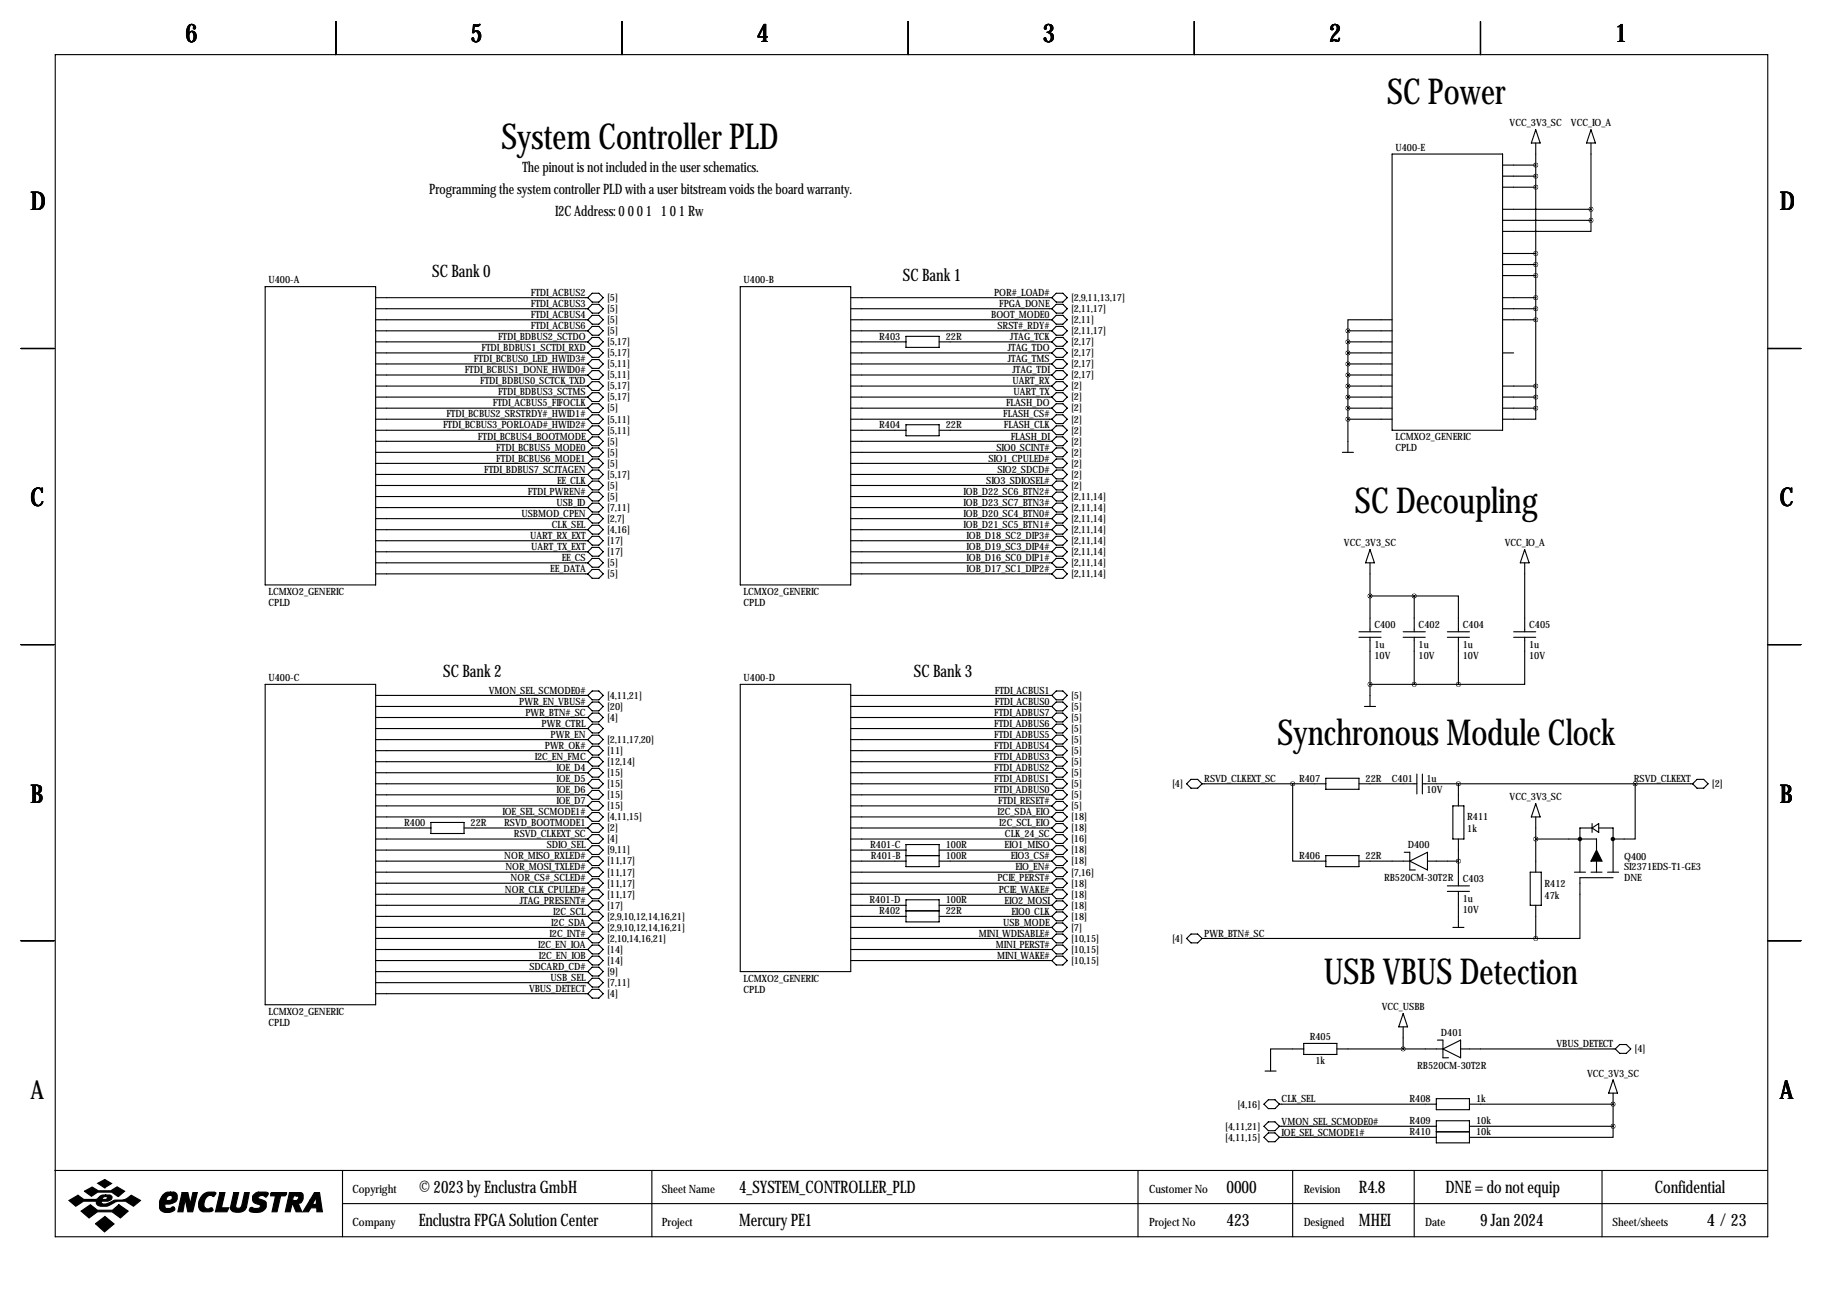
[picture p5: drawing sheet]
<svg xmlns="http://www.w3.org/2000/svg" width="419mm" height="297mm" viewBox="0 0 419 297" stroke-linecap="round" stroke-linejoin="round" font-family="sans-serif">
<g fill="none" stroke="#000" stroke-width=".25">
<path d="M12.7 12.6h393.7v271.7h-393.7zM77.2 4.9v7.7M143 4.9v7.7M208.8 4.9v7.7M274.6 4.9v7.7M340.4 4.9v7.7M320 35.4h25.4v63.5h-25.4zM345.4 38h7.7M353.1 32.9v60.9M353.1 29.8l1 3.1h-2.1zM365.8 29.8l1 3.1h-2.1zM365.8 32.9v17.8"/>
<path d="M345.4 40.5h7.7M345.4 43h7.7M345.4 48.1h20.4M345.4 50.7h20.4M345.4 58.3h7.7M365.8 50.7v2.5h-20.4M61 65.9h25.4v68.6h-25.4zM86.4 78.6h48.7M86.4 68.4h48.7M86.4 71h48.7M86.4 73.5h48.7M86.4 76.1h48.7"/>
<path d="M136.1 67.4h1.6l1 1-1 1.1h-1.6l-1-1.1zM136.1 70h1.6l1 1-1 1h-1.6l-1-1zM136.1 72.5h1.6l1 1-1 1h-1.6l-1-1zM136.1 75h1.6l1 1.1-1 1h-1.6l-1-1zM136.1 77.6h1.6l1 1-1 1h-1.6l-1-1zM170.2 65.9h25.4v68.6h-25.4zM195.6 78.6h12.7M195.6 68.4h46.2M195.6 71h46.2M195.6 73.5h46.2M195.6 76.1h46.2M208.3 77.3h7.6v2.6h-7.6z"/>
<path d="M215.9 78.6h25.9M241.8 68.4l1-1h1.5l1.1 1-1.1 1.1h-1.5zM241.8 71l1-1h1.5l1.1 1-1.1 1h-1.5zM241.8 73.5l1-1h1.5l1.1 1-1.1 1h-1.5zM241.8 76.1l1-1.1h1.5l1.1 1.1-1.1 1h-1.5zM241.8 78.6l1-1h1.5l1.1 1-1.1 1h-1.5zM309.9 78.6h10.1M309.9 76.1h10.1M309.9 76.1v27.9M320 73.5h-10.1v2.6M345.4 68.4h7.7M345.4 71h7.7"/>
<path d="M345.4 73.5h7.7M345.4 60.8h7.7M345.4 63.4h7.7M4.8 80.1h7.6M86.4 98.9h48.7M86.4 81.1h48.7M86.4 83.7h48.7M86.4 86.2h48.7M86.4 88.8h48.7M86.4 91.3h48.7M86.4 93.8h48.7M86.4 96.4h48.7"/>
<path d="M135.1 81.1l1-1h1.6l1 1-1 1.1h-1.6zM136.1 82.7h1.6l1 1-1 1h-1.6l-1-1zM136.1 85.2h1.6l1 1-1 1h-1.6l-1-1zM136.1 87.7h1.6l1 1.1-1 1h-1.6l-1-1zM136.1 90.3h1.6l1 1-1 1h-1.6l-1-1zM136.1 92.8h1.6l1 1-1 1.1h-1.6l-1-1.1zM136.1 95.4h1.6l1 1-1 1h-1.6l-1-1zM136.1 97.9h1.6l1 1-1 1h-1.6l-1-1zM195.6 98.9h12.7M195.6 81.1h46.2M195.6 83.7h46.2M195.6 86.2h46.2"/>
<path d="M195.6 88.8h46.2M195.6 91.3h46.2M195.6 93.8h46.2M195.6 96.4h46.2M208.3 97.6h7.6v2.6h-7.6zM215.9 98.9h25.9M241.8 81.1l1-1h1.5l1.1 1-1.1 1.1h-1.5zM241.8 83.7l1-1h1.5l1.1 1-1.1 1h-1.5zM241.8 86.2l1-1h1.5l1.1 1-1.1 1h-1.5zM241.8 88.8l1-1.1h1.5l1.1 1.1-1.1 1h-1.5zM241.8 91.3l1-1h1.5l1.1 1-1.1 1h-1.5zM241.8 93.8l1-1h1.5l1.1 1-1.1 1.1h-1.5z"/>
<path d="M241.8 96.4l1-1h1.5l1.1 1-1.1 1h-1.5zM241.8 98.9l1-1h1.5l1.1 1-1.1 1h-1.5zM309.9 81.1h10.1M309.9 83.7h10.1M309.9 86.2h10.1M309.9 88.8h10.1M309.9 91.3h10.1M309.9 93.8h10.1M309.9 96.4h10.1M345.4 81.1h2.6M345.4 88.8h7.7M345.4 91.3h7.7"/>
<path d="M345.4 93.8h7.7M353.1 93.8v2.6h-7.7M406.4 80.1h7.6M86.4 101.5h48.7M86.4 104h48.7M86.4 106.5h48.7M86.4 109.1h48.7M86.4 111.6h48.7M86.4 114.2h48.7M86.4 116.7h48.7M86.4 119.2h48.7M136.1 100.4h1.6l1 1.1-1 1h-1.6l-1-1z"/>
<path d="M136.1 103h1.6l1 1-1 1h-1.6l-1-1zM136.1 105.5h1.6l1 1-1 1.1h-1.6l-1-1.1zM136.1 108.1h1.6l1 1-1 1h-1.6l-1-1zM136.1 110.6h1.6l1 1-1 1h-1.6l-1-1zM136.1 113.1h1.6l1 1.1-1 1h-1.6l-1-1zM136.1 115.7h1.6l1 1-1 1h-1.6l-1-1zM136.1 118.2h1.6l1 1-1 1.1h-1.6l-1-1.1zM195.6 101.5h46.2M195.6 104h46.2M195.6 106.5h46.2M195.6 109.1h46.2M195.6 111.6h46.2"/>
<path d="M195.6 114.2h46.2M195.6 116.7h46.2M195.6 119.2h46.2M241.8 101.5l1-1.1h1.5l1.1 1.1-1.1 1h-1.5zM241.8 104l1-1h1.5l1.1 1-1.1 1h-1.5zM241.8 106.5l1-1h1.5l1.1 1-1.1 1.1h-1.5zM241.8 109.1l1-1h1.5l1.1 1-1.1 1h-1.5zM241.8 111.6l1-1h1.5l1.1 1-1.1 1h-1.5zM241.8 114.2l1-1.1h1.5l1.1 1.1-1.1 1h-1.5zM241.8 116.7l1-1h1.5l1.1 1-1.1 1h-1.5zM241.8 119.2l1-1h1.5l1.1 1-1.1 1.1h-1.5zM308.6 104h2.5"/>
<path d="M86.4 121.8h48.7M86.4 124.3h48.7M86.4 126.9h48.7M86.4 129.4h48.7M86.4 131.9h48.7M135.1 129.4l1-1h1.6l1 1-1 1h-1.6zM136.1 120.8h1.6l1 1-1 1h-1.6l-1-1zM136.1 123.3h1.6l1 1-1 1h-1.6l-1-1zM136.1 125.8h1.6l1 1.1-1 1h-1.6l-1-1zM136.1 130.9h1.6l1 1-1 1.1h-1.6l-1-1.1zM195.6 121.8h46.2M195.6 124.3h46.2"/>
<path d="M195.6 126.9h46.2M195.6 129.4h46.2M195.6 131.9h46.2M241.8 121.8l1-1h1.5l1.1 1-1.1 1h-1.5zM241.8 124.3l1-1h1.5l1.1 1-1.1 1h-1.5zM241.8 126.9l1-1.1h1.5l1.1 1.1-1.1 1h-1.5zM241.8 129.4l1-1h1.5l1.1 1-1.1 1h-1.5zM241.8 131.9l1-1h1.5l1.1 1-1.1 1.1h-1.5zM315 129.4v15.8M315 126.4l1 3h-2.1zM315 137h10.1M325.1 137h10.2v8.2"/>
<path d="M325.1 137v8.2M350.5 129.4v15.8M350.5 126.4l1 3h-2zM4.8 148.2h7.6M61 157.3h25.4v73.7h-25.4zM86.4 159.9h48.7M135.1 159.9l1-1h1.6l1 1-1 1h-1.6zM170.2 157.3h25.4v66.1h-25.4zM195.6 159.9h46.2M242.8 158.9h1.5l1.1 1-1.1 1h-1.5l-1-1zM312.4 145.2h5.1M312.4 146.5h5.1"/>
<path d="M315 146.5v15.9M315 157.3h20.3M322.6 145.2h5.1M322.6 146.5h5.1M325.1 146.5v10.8M332.7 145.2h5.1M332.7 146.5h5.1M335.3 146.5v10.8M348 145.2h5.1M348 146.5h5.1M350.5 146.5v10.8h-15.2M406.4 148.2h7.6"/>
<path d="M86.4 162.4h48.7M86.4 165h48.7M86.4 167.5h48.7M86.4 170h48.7M86.4 172.6h48.7M86.4 175.1h48.7M86.4 177.7h48.7M135.1 177.7l1-1.1h1.6l1 1.1-1 1h-1.6zM135.1 162.4l1-1h1.6l1 1-1 1h-1.6zM135.1 165l1-1.1h1.6l1 1.1-1 1h-1.6zM135.1 167.5l1-1h1.6l1 1-1 1h-1.6zM135.1 170l1-1h1.6l1 1-1 1.1h-1.6z"/>
<path d="M135.1 172.6l1-1h1.6l1 1-1 1h-1.6zM136.1 174.1h1.6l1 1-1 1h-1.6l-1-1zM195.6 162.4h46.2M195.6 165h46.2M195.6 167.5h46.2M195.6 170h46.2M195.6 172.6h46.2M195.6 175.1h46.2M195.6 177.7h46.2M241.8 167.5l1-1h1.5l1.1 1-1.1 1h-1.5zM242.8 161.4h1.5l1.1 1-1.1 1h-1.5l-1-1zM242.8 163.9h1.5l1.1 1.1-1.1 1h-1.5l-1-1z"/>
<path d="M242.8 169h1.5l1.1 1-1.1 1.1h-1.5l-1-1.1zM242.8 171.6h1.5l1.1 1-1.1 1h-1.5l-1-1zM242.8 174.1h1.5l1.1 1-1.1 1h-1.5l-1-1zM242.8 176.6h1.5l1.1 1.1-1.1 1h-1.5l-1-1zM273.8 179.2h1.5l1.1 1-1.1 1h-1.5l-1-1zM304.8 178.9h7.6v2.6h-7.6zM313.7 162.4h2.5M325.7 178v4.5M327 178v4.5M86.4 190.4h12.7M86.4 180.2h48.7M86.4 198h48.7"/>
<path d="M86.4 192.9h48.7M86.4 185.3h48.7M86.4 195.4h48.7M86.4 182.7h48.7M86.4 187.8h48.7M99.1 189.1h7.6v2.5h-7.6zM106.7 190.4h28.4M135.1 187.8l1-1h1.6l1 1-1 1h-1.6zM135.1 192.9l1-1h1.6l1 1-1 1h-1.6zM135.1 198l1-1h1.6l1 1-1 1h-1.6zM135.1 180.2l1-1h1.6l1 1-1 1h-1.6zM136.1 181.7h1.6l1 1-1 1.1h-1.6l-1-1.1z"/>
<path d="M136.1 184.3h1.6l1 1-1 1h-1.6l-1-1zM136.1 194.4h1.6l1 1-1 1.1h-1.6l-1-1.1zM136.1 189.3h1.6l1 1.1-1 1h-1.6l-1-1zM195.6 190.4h46.2M195.6 180.2h46.2M195.6 198h12.7M195.6 192.9h46.2M195.6 185.3h46.2M195.6 195.4h12.7M195.6 182.7h46.2M195.6 187.8h46.2M208.3 194.2h7.6v5h-7.6z"/>
<path d="M208.3 196.7h7.6M215.9 198h25.9M215.9 195.4h25.9M241.8 190.4l1-1.1h1.5l1.1 1.1-1.1 1h-1.5zM241.8 180.2l1-1h1.5l1.1 1-1.1 1h-1.5zM241.8 187.8l1-1h1.5l1.1 1-1.1 1h-1.5zM241.8 192.9l1-1h1.5l1.1 1-1.1 1h-1.5zM242.8 181.7h1.5l1.1 1-1.1 1.1h-1.5l-1-1.1zM242.8 184.3h1.5l1.1 1-1.1 1h-1.5l-1-1zM242.8 194.4h1.5l1.1 1-1.1 1.1h-1.5l-1-1.1zM242.8 197h1.5l1.1 1-1.1 1h-1.5l-1-1zM242.8 199.5h1.5l1.1 1-1.1 1h-1.5l-1-1z"/>
<path d="M276.4 180.2h28.4M297.2 180.2v17.8h7.6M304.8 196.7h7.6v2.5h-7.6zM312.4 180.2h13.3M312.4 198h11.7M322.8 195.9h1.3v4.1h1.3M324.1 198l4.1-2.1v4.1zM327 180.2h62.1M328.2 198h7.1M334 185.3h2.5v7.6h-2.5zM335.3 180.2v5.1M335.3 192.9v10.8"/>
<path d="M353.1 192.9h13.9v2.5M353.1 187.8v12.7M353.1 184.8l1 3h-2.1zM366 190.4h-2.8v10.1M366 190.4l1.5-1.1v2.1zM366 189.3v2.1M367 198v2.5M367.5 190.4h3.3v10.1M375.9 180.2v12.7h-5.1M389.1 180.2l1-1h1.6l1 1-1 1h-1.6zM4.8 216.3h7.6M86.4 208.1h48.7"/>
<path d="M86.4 210.7h48.7M86.4 200.5h48.7M86.4 203.1h48.7M86.4 205.6h48.7M86.4 213.2h48.7M86.4 215.8h48.7M86.4 218.3h48.7M135.1 205.6l1-1h1.6l1 1-1 1h-1.6zM135.1 208.1l1-1h1.6l1 1-1 1.1h-1.6zM135.1 213.2l1-1h1.6l1 1-1 1h-1.6zM135.1 218.3l1-1h1.6l1 1-1 1h-1.6zM135.1 200.5l1-1h1.6l1 1-1 1h-1.6z"/>
<path d="M135.1 210.7l1-1h1.6l1 1-1 1h-1.6zM136.1 202h1.6l1 1.1-1 1h-1.6l-1-1zM136.1 214.7h1.6l1 1.1-1 1h-1.6l-1-1zM195.6 208.1h12.7M195.6 210.7h12.7M195.6 200.5h46.2M195.6 203.1h46.2M195.6 205.6h46.2M195.6 213.2h46.2M195.6 215.8h46.2M195.6 218.3h46.2M208.3 206.9h7.6v5h-7.6z"/>
<path d="M208.3 209.4h7.6M215.9 208.1h25.9M215.9 210.7h25.9M241.8 213.2l1-1h1.5l1.1 1-1.1 1h-1.5zM241.8 205.6l1-1h1.5l1.1 1-1.1 1h-1.5zM241.8 210.7l1-1h1.5l1.1 1-1.1 1h-1.5zM242.8 214.7h1.5l1.1 1.1-1.1 1h-1.5l-1-1zM242.8 217.3h1.5l1.1 1-1.1 1h-1.5l-1-1zM242.8 219.8h1.5l1.1 1-1.1 1.1h-1.5l-1-1.1zM242.8 202h1.5l1.1 1.1-1.1 1h-1.5l-1-1zM242.8 207.1h1.5l1.1 1-1.1 1.1h-1.5l-1-1.1zM273.8 214.7h1.5l1.1 1.1-1.1 1h-1.5l-1-1z"/>
<path d="M276.4 215.8h76.7M332.7 203.7h5.1M332.7 204.9h5.1M334 213.2h2.5M335.3 204.9v8.3M351.8 200.5h2.5v7.6h-2.5zM353.1 208.1v7.7M361.9 200.5h2.6M365.8 200.5h2.5M369.6 200.5h2.5M370.8 201.8h-7.6v14h-10.1M406.4 216.3h7.6"/>
<path d="M86.4 220.8h48.7M86.4 223.4h48.7M86.4 225.9h48.7M86.4 228.5h48.7M135.1 223.4l1-1h1.6l1 1-1 1h-1.6zM135.1 225.9l1-1h1.6l1 1-1 1h-1.6zM135.1 228.5l1-1.1h1.6l1 1.1-1 1h-1.6zM135.1 220.8l1-1h1.6l1 1-1 1.1h-1.6zM195.6 220.8h46.2M299.7 239.9h7.6v2.5h-7.6zM322.6 233l1 3.1h-2zM322.6 236.1v5.1"/>
<path d="M330.5 239.1h1.2v4.1h1.3M290.6 258.9l1-1h1.5l1 1-1 1.1h-1.5zM290.6 253.9l1-1.1h1.5l1 1.1-1 1h-1.5zM290.8 246.2h2.6M294.1 253.9h36.1M294.1 258.9h36.1M299.7 241.2h-7.6v5M307.3 241.2h24.4M330.2 252.6h7.6v2.5h-7.6zM330.2 257.7h7.6v5h-7.6zM331.7 241.2l4.1-2.1v4.1zM335.8 241.2h35.5"/>
<path d="M337.8 253.9h33M337.8 258.9h33M370.8 253.9h.1M370.8 258.9v2.6h-33M370.8 251.3v7.6M370.8 248.3l1.1 3h-2.1zM372.4 240.1h1.5l1 1.1-1 1h-1.5l-1.1-1zM12.6 269.1h393.7M78.7 269.1v15.2M78.7 276.7h327.6M149.9 269.1v15.2M261.6 269.1v15.2"/>
<path d="M290.6 261.5l1-1h1.5l1 1-1 1h-1.5zM294.1 261.5h36.1M297.2 269.1v15.2M325.1 269.1v15.2M330.2 260.2h7.6M368.3 269.1v15.2"/>
</g>
<g fill="#000" stroke="#000" stroke-width=".25">
<path d="M367 195.4l1.3 2.6h-2.5zM15.8 276l2.1-1.2 1.4 1h2.8l.3-.2a1.77 1.77 0 0 1 1.9-.9v.4l-.6 .2-.2 .5h.9l.3-.6-.4-.1v-.4h.9a.59 .59 0 0 1 .6 .7l-.2 .4-.8 .4h-1.4l-.1 .1 .1 .4a3.2 3.2 0 0 0 2.7-.7l.3-.1a4 4 0 0 0 3.8-1.1l2.1 1.2-1.6 1.3a4 4 0 0 0-5.5-.2 2.66 2.66 0 0 1-2.9-.2l-.1-.7h-3l-1.8 1.1zM19.4 273.9l1.8-1 1.4 .9h2.9l1.4-.9 1.8 1-1.5 1.2-1.5-1h-3.2l-1.5 .9zM22.5 272l1.6-.8 1.6 .9-1.6 1zM18.6 278.4l2.2-1.4 1.6 1.2h3.5l1.4-1.2 2.2 1.4-1.8 1.6-1.9-1.4h-3.4l-1.9 1.4zM37.4 274.7a1.75 1.75 0 0 1 1.8-.6v.7a.82 .82 0 0 0-.8 1.2h.6a.6 .6 0 0 0 .6-.5 .6 .6 0 0 0-.4-.7v-.7h.8l.5 .3a1.61 1.61 0 0 1 0 1.7 1.61 1.61 0 0 1-1.5 .7h-1v.9l.2 .1h.9l.7-.4 .4 .4a1.06 1.06 0 0 1-1.3 1 1.82 1.82 0 0 1-2.2-1.1 3.5 3.5 0 0 1 .7-3zM41.9 274.2h1.3l.5 2.6 .6-2.6h1.1l-1.1 4.4h-1.1l-.6-2.9-.5 2.9h-1.2zM46.7 274.6a2.78 2.78 0 0 1 2.9-.4l-.4 .9a1.32 1.32 0 0 0-2.1 .8l-.2 .8a.98 .98 0 0 0 1.1 1.2 .55 .55 0 0 1 .6-.2 .55 .55 0 0 1 .4 .6l-.7 .3-1.8-.1a1.79 1.79 0 0 1-.8-2.3zM50.5 274.2h1.2l-.8 3.5h1.7l-.4 .9h-2.7zM53.7 274.2h1.2l-.7 3.1a.73 .73 0 0 0 .7 .5 .73 .73 0 0 0 .7-.6l.6-3h1.1l-.7 3.4a2.28 2.28 0 0 1-3.6 .4v-.4zM58.3 274.7l.8-.6h2.1l.5 .2v.2l-.6 .7a.96 .96 0 0 0-1-.4 .96 .96 0 0 0-.8 .6l1.7 .8a1.71 1.71 0 0 1-.1 1.8 1.71 1.71 0 0 1-1.7 .8l-1.4-.2a.51 .51 0 0 1-.4-.7 .51 .51 0 0 1 .8-.2l1 .1a.52 .52 0 0 0 .6-.2 .52 .52 0 0 0-.2-.7 1.39 1.39 0 0 1-1.4-.6 1.39 1.39 0 0 1 .1-1.6zM62.2 274.4l.2-.2h3.5l-.1 .4-.3 .3h-1l-.8 3.7h-1.2l.8-3.7h-1.1z"/>
<path d="M66.5 274.2h1.7v.7h-.7l-.2 1.1h.9l.3-.3a.44 .44 0 0 0 .1-.5 .44 .44 0 0 0-.4-.3v-.7h1l.3 .2 .2 .3v.9a1.03 1.03 0 0 1-1.2 1l.9 2h-1.3l-.8-1.8h-.1l-.5 1.8h-1.1zM72.3 274.2h1.2l.6 4.4h-1.3v-.9h-1.3l-.6 .9h-1.3l1.7-2.7h1l-.4 .8 .2 .2h.4l.2-.2v-1.5l-.4 .7h-1zM21.9 281.3l2.2-1.6 2.1 1.7-2.2 1.8z"/>
</g>
<g fill="none" stroke="#000" stroke-width=".51">
<circle cx="363.2" cy="192.9" r=".25"/>
<circle cx="370.8" cy="192.9" r=".25"/>
</g>
<path d="M309.8 86.2a.05 .05 0 0 0 .1 0 .05 .05 0 0 0-.1 0zM309.8 83.7a.05 .05 0 0 0 .1 0 .05 .05 0 0 0-.1 0zM309.8 81.1a.05 .05 0 0 0 .1 0 .05 .05 0 0 0-.1 0zM309.8 78.6a.05 .05 0 0 0 .1 0 .05 .05 0 0 0-.1 0zM309.8 76.1a.05 .05 0 0 0 .1 0 .05 .05 0 0 0-.1 0zM353 43a.05 .05 0 0 0 .1 0 .05 .05 0 0 0-.1 0zM353 40.5a.05 .05 0 0 0 .1 0 .05 .05 0 0 0-.1 0zM353 38a.05 .05 0 0 0 .1 0 .05 .05 0 0 0-.1 0zM325.1 157.3a.05 .05 0 0 0 .1 0 .05 .05 0 0 0-.1 0zM325.1 137a.05 .05 0 0 0 .1 0 .05 .05 0 0 0-.1 0zM314.9 157.3a.05 .05 0 0 0 .1 0 .05 .05 0 0 0-.1 0zM314.9 137a.05 .05 0 0 0 .1 0 .05 .05 0 0 0-.1 0zM322.5 241.2a.05 .05 0 0 0 .1 0 .05 .05 0 0 0-.1 0zM309.8 88.8a.05 .05 0 0 0 .1 0 .05 .05 0 0 0-.1 0zM309.8 91.3a.05 .05 0 0 0 .1 0 .05 .05 0 0 0-.1 0zM309.8 93.8a.05 .05 0 0 0 .1 0 .05 .05 0 0 0-.1 0zM309.8 96.4a.05 .05 0 0 0 .1 0 .05 .05 0 0 0-.1 0zM353 93.8a.05 .05 0 0 0 .1 0 .05 .05 0 0 0-.1 0zM353 91.3a.05 .05 0 0 0 .1 0 .05 .05 0 0 0-.1 0zM353 88.8a.05 .05 0 0 0 .1 0 .05 .05 0 0 0-.1 0zM365.7 48.1a.05 .05 0 0 0 .1 0 .05 .05 0 0 0-.1 0zM365.7 50.7a.05 .05 0 0 0 .1 0 .05 .05 0 0 0-.1 0zM353 58.3a.05 .05 0 0 0 .1 0 .05 .05 0 0 0-.1 0zM353 60.8a.05 .05 0 0 0 .1 0 .05 .05 0 0 0-.1 0zM353 63.4a.05 .05 0 0 0 .1 0 .05 .05 0 0 0-.1 0zM353 68.4a.05 .05 0 0 0 .1 0 .05 .05 0 0 0-.1 0zM353 71a.05 .05 0 0 0 .1 0 .05 .05 0 0 0-.1 0zM353 73.5a.05 .05 0 0 0 .1 0 .05 .05 0 0 0-.1 0zM297.1 180.2a.05 .05 0 0 0 .1 0 .05 .05 0 0 0-.1 0zM335.2 198a.05 .05 0 0 0 .1 0 .05 .05 0 0 0-.1 0zM335.2 180.2a.05 .05 0 0 0 .1 0 .05 .05 0 0 0-.1 0zM335.2 157.3a.05 .05 0 0 0 .1 0 .05 .05 0 0 0-.1 0zM370.8 253.9a.05 .05 0 0 0 .1 0 .05 .05 0 0 0-.1 0zM370.8 258.9a.05 .05 0 0 0 .1 0 .05 .05 0 0 0-.1 0zM375.9 180.2a.05 .05 0 0 0 .1 0 .05 .05 0 0 0-.1 0zM353 192.9a.05 .05 0 0 0 .1 0 .05 .05 0 0 0-.1 0zM353 215.8a.05 .05 0 0 0 .1 0 .05 .05 0 0 0-.1 0z" fill="#000" stroke="#000" stroke-width="1"/>
<g font-size="8.2">
<text x="318.9" y="24">SC Power</text>
<text x="115.3" y="34.1">System Controller PLD</text>
<text x="311.5" y="118">SC Decoupling</text>
<text x="293.7" y="171.3">Synchronous Module Clock</text>
<text x="304.3" y="226.2">USB VBUS Detection</text>
</g>
<g font-size="5.9">
<text x="42.7" y="9.8">6</text>
<text x="108.2" y="9.8">5</text>
<text x="174" y="9.8">4</text>
<text x="239.8" y="9.8">3</text>
<text x="305.6" y="9.8">2</text>
<text x="371.3" y="9.8">1</text>
<text x="7" y="48.4">D</text>
<text x="409.2" y="48.4">D</text>
<text x="7" y="116.4">C</text>
<text x="409.2" y="116.4">C</text>
<text x="7" y="184.5">B</text>
<text x="409.2" y="184.5">B</text>
<text x="7" y="252.6">A</text>
<text x="409.2" y="252.6">A</text>
</g>
<g font-size="4">
<text x="99.4" y="63.7">SC Bank 0</text>
<text x="207.6" y="64.7">SC Bank 1</text>
<text x="101.9" y="155.6">SC Bank 2</text>
<text x="210.1" y="155.6">SC Bank 3</text>
<text x="96.3" y="274.2">© 2023 by Enclustra GmbH</text>
<text x="169.9" y="274.2">4_SYSTEM_CONTROLLER_PLD</text>
<text x="281.9" y="274.2">0000</text>
<text x="312.4" y="274.2">R4.8</text>
<text x="332.3" y="274.2">DNE = do not equip</text>
<text x="380.4" y="274.2">Confidential</text>
<text x="96.3" y="281.8">Enclustra FPGA Solution Center</text>
<text x="169.9" y="281.8">Mercury PE1</text>
<text x="281.9" y="281.8">423</text>
<text x="312.4" y="281.8">MHEI</text>
<text x="340.3" y="281.8">9 Jan 2024</text>
<text x="392.4" y="281.8">4 /23</text>
</g>
<g font-size="3.3">
<text x="120.1" y="39.5">The pinout is not included in the user schematics.</text>
<text x="98.7" y="44.6">Programming the system controller PLD with a user bitstream voids the board warranty.</text>
<text x="127.7" y="49.6">I2C Address: 0 0 0 1 1 0 1 Rw</text>
</g>
<g font-size="2.6">
<text x="81" y="274.2">Copyright</text>
<text x="152.1" y="274.2">Sheet Name</text>
<text x="264.2" y="274.2">Customer No</text>
<text x="299.7" y="274.2">Revision</text>
<text x="81" y="281.8">Company</text>
<text x="152.1" y="281.8">Project</text>
<text x="264.2" y="281.8">Project No</text>
<text x="299.7" y="281.8">Designed</text>
<text x="327.7" y="281.8">Date</text>
<text x="370.7" y="281.8">Sheet/sheets</text>
</g>
<g font-size="2.3">
<text x="347.1" y="29.1">VCC_3V3_SC</text>
<text x="361.2" y="29.1">VCC_IO_A</text>
<text x="320.8" y="34.7">U400-E</text>
<text x="61.7" y="65.1">U400-A</text>
<text x="170.9" y="65.1">U400-B</text>
<text x="122" y="68">FTDI_ACBUS2</text>
<text x="122" y="70.6">FTDI_ACBUS3</text>
<text x="139.5" y="69.2">[5]</text>
<text x="139.5" y="71.7">[5]</text>
<text x="228.5" y="68">POR#_LOAD#</text>
<text x="229.7" y="70.6">FPGA_DONE</text>
<text x="246.2" y="69.2">[2,9,11,13,17]</text>
<text x="246.2" y="71.7">[2,11,17]</text>
<text x="122" y="73.1">FTDI_ACBUS4</text>
<text x="122" y="75.7">FTDI_ACBUS6</text>
<text x="139.5" y="74.3">[5]</text>
<text x="139.5" y="76.8">[5]</text>
<text x="227.9" y="73.1">BOOT_MODE0</text>
<text x="229.3" y="75.7">SRST#_RDY#</text>
<text x="246.2" y="74.3">[2,11]</text>
<text x="246.2" y="76.8">[2,11,17]</text>
<text x="109" y="83.3">FTDI_BCBUS0_LED_HWID3#</text>
<text x="110.7" y="80.7">FTDI_BDBUS1_SCTDI_RXD</text>
<text x="114.5" y="78.2">FTDI_BDBUS2_SCTDO</text>
<text x="139.5" y="79.4">[5,17]</text>
<text x="139.5" y="81.9">[5,17]</text>
<text x="202.1" y="78.1">R403</text>
<text x="217.4" y="78.1">22R</text>
<text x="231.7" y="80.7">JTAG_TDO</text>
<text x="231.7" y="83.3">JTAG_TMS</text>
<text x="232.3" y="78.2">JTAG_TCK</text>
<text x="246.2" y="79.4">[2,17]</text>
<text x="246.2" y="81.9">[2,17]</text>
<text x="106.8" y="85.8">FTDI_BCBUS1_DONE_HWID0#</text>
<text x="110.4" y="88.4">FTDI_BDBUS0_SCTCK_TXD</text>
<text x="139.5" y="84.4">[5,11]</text>
<text x="139.5" y="87">[5,11]</text>
<text x="139.5" y="89.5">[5,17]</text>
<text x="232.8" y="85.8">JTAG_TDI</text>
<text x="232.8" y="88.4">UART_RX</text>
<text x="246.2" y="84.4">[2,17]</text>
<text x="246.2" y="87">[2,17]</text>
<text x="246.2" y="89.5">[2]</text>
<text x="102.6" y="96">FTDI_BCBUS2_SRSTRDY#_HWID1#</text>
<text x="113.3" y="93.4">FTDI_ACBUS5_FIFOCLK</text>
<text x="114.5" y="90.9">FTDI_BDBUS3_SCTMS</text>
<text x="139.5" y="92.1">[5,17]</text>
<text x="139.5" y="94.6">[5]</text>
<text x="230.6" y="96">FLASH_CS#</text>
<text x="231.3" y="93.4">FLASH_DO</text>
<text x="233" y="90.9">UART_TX</text>
<text x="246.2" y="92.1">[2]</text>
<text x="246.2" y="94.6">[2]</text>
<text x="101.9" y="98.5">FTDI_BCBUS3_PORLOAD#_HWID2#</text>
<text x="109.9" y="101.1">FTDI_BCBUS4_BOOTMODE</text>
<text x="139.5" y="97.1">[5,11]</text>
<text x="139.5" y="99.7">[5,11]</text>
<text x="202.1" y="98.4">R404</text>
<text x="217.4" y="98.4">22R</text>
<text x="230.8" y="98.5">FLASH_CLK</text>
<text x="232.4" y="101.1">FLASH_DI</text>
<text x="246.2" y="97.1">[2]</text>
<text x="246.2" y="99.7">[2]</text>
<text x="320.8" y="101.2">LCMXO2_GENERIC</text>
<text x="114.1" y="103.6">FTDI_BCBUS5_MODE0</text>
<text x="114.1" y="106.1">FTDI_BCBUS6_MODE1</text>
<text x="139.5" y="102.2">[5]</text>
<text x="139.5" y="104.8">[5]</text>
<text x="139.5" y="107.3">[5]</text>
<text x="227.2" y="106.1">SIO1_CPULED#</text>
<text x="229.1" y="103.6">SIO0_SCINT#</text>
<text x="246.2" y="102.2">[2]</text>
<text x="246.2" y="104.8">[2]</text>
<text x="246.2" y="107.3">[2]</text>
<text x="320.8" y="103.8">CPLD</text>
<text x="111.3" y="108.7">FTDI_BDBUS7_SCJTAGEN</text>
<text x="121.4" y="113.8">FTDI_PWREN#</text>
<text x="128.1" y="111.2">EE_CLK</text>
<text x="139.5" y="109.8">[5,17]</text>
<text x="139.5" y="112.4">[5]</text>
<text x="221.5" y="113.8">IOB_D22_SC6_BTN2#</text>
<text x="226.7" y="111.2">SIO3_SDIOSEL#</text>
<text x="229.3" y="108.7">SIO2_SDCD#</text>
<text x="246.2" y="109.8">[2]</text>
<text x="246.2" y="112.4">[2]</text>
<text x="119.9" y="118.8">USBMOD_CPEN</text>
<text x="127.9" y="116.3">USB_ID</text>
<text x="139.5" y="114.9">[5]</text>
<text x="139.5" y="117.5">[7,11]</text>
<text x="221.5" y="116.3">IOB_D23_SC7_BTN3#</text>
<text x="221.5" y="118.8">IOB_D20_SC4_BTN0#</text>
<text x="246.2" y="114.9">[2,11,14]</text>
<text x="246.2" y="117.5">[2,11,14]</text>
<text x="121.9" y="123.9">UART_RX_EXT</text>
<text x="126.8" y="121.4">CLK_SEL</text>
<text x="139.5" y="120">[2,7]</text>
<text x="139.5" y="122.5">[4,16]</text>
<text x="139.5" y="125.1">[17]</text>
<text x="221.5" y="121.4">IOB_D21_SC5_BTN1#</text>
<text x="222.2" y="123.9">IOB_D18_SC2_DIP3#</text>
<text x="246.2" y="120">[2,11,14]</text>
<text x="246.2" y="122.5">[2,11,14]</text>
<text x="246.2" y="125.1">[2,11,14]</text>
<text x="309" y="125.6">VCC_3V3_SC</text>
<text x="345.9" y="125.6">VCC_IO_A</text>
<text x="122.1" y="126.5">UART_TX_EXT</text>
<text x="126.5" y="131.5">EE_DATA</text>
<text x="129.1" y="129">EE_CS</text>
<text x="139.5" y="127.6">[17]</text>
<text x="139.5" y="130.2">[5]</text>
<text x="222.2" y="126.5">IOB_D19_SC3_DIP4#</text>
<text x="222.2" y="129">IOB_D16_SC0_DIP1#</text>
<text x="222.2" y="131.5">IOB_D17_SC1_DIP2#</text>
<text x="246.2" y="127.6">[2,11,14]</text>
<text x="246.2" y="130.2">[2,11,14]</text>
<text x="61.7" y="136.8">LCMXO2_GENERIC</text>
<text x="139.5" y="132.7">[5]</text>
<text x="170.9" y="136.8">LCMXO2_GENERIC</text>
<text x="246.2" y="132.7">[2,11,14]</text>
<text x="61.7" y="139.3">CPLD</text>
<text x="170.9" y="139.3">CPLD</text>
<text x="316" y="144.4">C400</text>
<text x="316" y="149">1u</text>
<text x="326.1" y="144.4">C402</text>
<text x="326.1" y="149">1u</text>
<text x="336.3" y="144.4">C404</text>
<text x="336.3" y="149">1u</text>
<text x="351.5" y="144.4">C405</text>
<text x="351.5" y="149">1u</text>
<text x="316" y="151.5">10V</text>
<text x="326.1" y="151.5">10V</text>
<text x="336.3" y="151.5">10V</text>
<text x="351.5" y="151.5">10V</text>
<text x="61.7" y="156.6">U400-C</text>
<text x="112.4" y="159.5">VMON_SEL_SCMODE0#</text>
<text x="139.5" y="160.6">[4,11,21]</text>
<text x="170.9" y="156.6">U400-D</text>
<text x="228.7" y="159.5">FTDI_ACBUS1</text>
<text x="246.2" y="160.6">[5]</text>
<text x="119.4" y="162">PWR_EN_VBUS#</text>
<text x="120.8" y="164.6">PWR_BTN#_SC</text>
<text x="124.5" y="167.1">PWR_CTRL</text>
<text x="139.5" y="163.2">[20]</text>
<text x="139.5" y="165.7">[4]</text>
<text x="228.5" y="164.6">FTDI_ADBUS7</text>
<text x="228.5" y="167.1">FTDI_ADBUS6</text>
<text x="228.7" y="162">FTDI_ACBUS0</text>
<text x="246.2" y="163.2">[5]</text>
<text x="246.2" y="165.7">[5]</text>
<text x="125.3" y="172.2">PWR_OK#</text>
<text x="126.6" y="169.6">PWR_EN</text>
<text x="139.5" y="170.8">[2,11,17,20]</text>
<text x="139.5" y="173.3">[11]</text>
<text x="228.5" y="169.6">FTDI_ADBUS5</text>
<text x="228.5" y="172.2">FTDI_ADBUS4</text>
<text x="246.2" y="168.3">[5]</text>
<text x="246.2" y="170.8">[5]</text>
<text x="246.2" y="173.3">[5]</text>
<text x="122.9" y="174.7">I2C_EN_FMC</text>
<text x="127.9" y="177.3">IOE_D4</text>
<text x="127.9" y="179.8">IOE_D5</text>
<text x="139.5" y="175.9">[12,14]</text>
<text x="139.5" y="178.4">[15]</text>
<text x="228.5" y="174.7">FTDI_ADBUS3</text>
<text x="228.5" y="177.3">FTDI_ADBUS2</text>
<text x="228.5" y="179.8">FTDI_ADBUS1</text>
<text x="246.2" y="175.9">[5]</text>
<text x="246.2" y="178.4">[5]</text>
<text x="276.9" y="179.8">RSVD_CLKEXT_SC</text>
<text x="298.7" y="179.7">R407</text>
<text x="313.9" y="179.7">22R</text>
<text x="320" y="179.7">C401</text>
<text x="327.9" y="179.7">1u</text>
<text x="375.6" y="179.8">RSVD_CLKEXT</text>
<text x="127.9" y="182.3">IOE_D6</text>
<text x="127.9" y="184.9">IOE_D7</text>
<text x="139.5" y="181">[15]</text>
<text x="139.5" y="183.5">[15]</text>
<text x="228.5" y="182.3">FTDI_ADBUS0</text>
<text x="229.5" y="184.9">FTDI_RESET#</text>
<text x="246.2" y="181">[5]</text>
<text x="246.2" y="183.5">[5]</text>
<text x="269.4" y="181">[4]</text>
<text x="327.9" y="182.2">10V</text>
<text x="347.1" y="184">VCC_3V3_SC</text>
<text x="393.5" y="181">[2]</text>
<text x="92.9" y="189.9">R400</text>
<text x="108.2" y="189.9">22R</text>
<text x="115.5" y="187.4">IOE_SEL_SCMODE1#</text>
<text x="115.9" y="190">RSVD_BOOTMODE1</text>
<text x="139.5" y="191.1">[2]</text>
<text x="139.5" y="188.6">[4,11,15]</text>
<text x="139.5" y="186">[15]</text>
<text x="229.3" y="187.4">I2C_SDA_EIO</text>
<text x="229.7" y="190">I2C_SCL_EIO</text>
<text x="246.2" y="186">[5]</text>
<text x="246.2" y="191.1">[18]</text>
<text x="246.2" y="188.6">[18]</text>
<text x="337.3" y="188.6">R411</text>
<text x="337.3" y="191.4">1k</text>
<text x="115.9" y="197.6">NOR_MISO_RXLED#</text>
<text x="118.2" y="192.5">RSVD_CLKEXT_SC</text>
<text x="125.7" y="195">SDIO_SEL</text>
<text x="139.5" y="196.2">[9,11]</text>
<text x="139.5" y="193.7">[4]</text>
<text x="200.1" y="194.9">R401-C</text>
<text x="200.2" y="197.5">R401-B</text>
<text x="217.4" y="197.5">100R</text>
<text x="217.4" y="194.9">100R</text>
<text x="230.9" y="195">EIO1_MISO</text>
<text x="231" y="192.5">CLK_24_SC</text>
<text x="232.4" y="197.6">EIO3_CS#</text>
<text x="246.2" y="193.7">[16]</text>
<text x="246.2" y="196.2">[18]</text>
<text x="298.7" y="197.5">R406</text>
<text x="313.9" y="197.5">22R</text>
<text x="323.6" y="194.9">D400</text>
<text x="373.4" y="197.7">Q400</text>
<text x="116.2" y="200.1">NOR_MOSI_TXLED#</text>
<text x="117.4" y="202.7">NOR_CS#_SCLED#</text>
<text x="139.5" y="203.8">[11,17]</text>
<text x="139.5" y="198.7">[11,17]</text>
<text x="139.5" y="201.3">[11,17]</text>
<text x="229.3" y="202.7">PCIE_PERST#</text>
<text x="233.4" y="200.1">EIO_EN#</text>
<text x="246.2" y="198.7">[18]</text>
<text x="246.2" y="201.3">[7,16]</text>
<text x="246.2" y="203.8">[18]</text>
<text x="318.2" y="202.6">RB520CM-30T2R</text>
<text x="336.3" y="202.8">C403</text>
<text x="355.1" y="203.8">R412</text>
<text x="373.4" y="200">SI2371EDS-T1-GE3</text>
<text x="373.4" y="202.6">DNE</text>
<text x="116.1" y="205.2">NOR_CLK_CPULED#</text>
<text x="119.5" y="207.7">JTAG_PRESENT#</text>
<text x="139.5" y="206.4">[11,17]</text>
<text x="139.5" y="208.9">[17]</text>
<text x="199.9" y="207.6">R401-D</text>
<text x="217.4" y="207.6">100R</text>
<text x="229.6" y="205.2">PCIE_WAKE#</text>
<text x="230.9" y="207.7">EIO2_MOSI</text>
<text x="246.2" y="206.4">[18]</text>
<text x="246.2" y="208.9">[18]</text>
<text x="336.3" y="207.4">1u</text>
<text x="336.3" y="209.9">10V</text>
<text x="355.1" y="206.6">47k</text>
<text x="126.3" y="215.4">I2C_INT#</text>
<text x="126.7" y="212.8">I2C_SDA</text>
<text x="127.2" y="210.3">I2C_SCL</text>
<text x="139.5" y="211.4">[2,9,10,12,14,16,21]</text>
<text x="139.5" y="214">[2,9,10,12,14,16,21]</text>
<text x="202.1" y="210.2">R402</text>
<text x="217.4" y="210.2">22R</text>
<text x="225" y="215.4">MINI_WDISABLE#</text>
<text x="230.6" y="212.8">USB_MODE</text>
<text x="232.5" y="210.3">EIO0_CLK</text>
<text x="246.2" y="214">[7]</text>
<text x="246.2" y="211.4">[18]</text>
<text x="276.9" y="215.4">PWR_BTN#_SC</text>
<text x="123.7" y="217.9">I2C_EN_IOA</text>
<text x="123.9" y="220.4">I2C_EN_IOB</text>
<text x="139.5" y="216.5">[2,10,14,16,21]</text>
<text x="139.5" y="219.1">[14]</text>
<text x="139.5" y="221.6">[14]</text>
<text x="229" y="217.9">MINI_PERST#</text>
<text x="229.2" y="220.4">MINI_WAKE#</text>
<text x="246.2" y="216.5">[10,15]</text>
<text x="246.2" y="219.1">[10,15]</text>
<text x="246.2" y="221.6">[10,15]</text>
<text x="269.4" y="216.5">[4]</text>
<text x="121.7" y="223">SDCARD_CD#</text>
<text x="126.6" y="225.5">USB_SEL</text>
<text x="139.5" y="226.7">[7,11]</text>
<text x="139.5" y="224.1">[9]</text>
<text x="170.9" y="225.7">LCMXO2_GENERIC</text>
<text x="61.7" y="233.3">LCMXO2_GENERIC</text>
<text x="121.6" y="228.1">VBUS_DETECT</text>
<text x="139.5" y="229.2">[4]</text>
<text x="170.9" y="228.2">CPLD</text>
<text x="317.7" y="232.3">VCC_USBB</text>
<text x="61.7" y="235.8">CPLD</text>
<text x="301.1" y="239.1">R405</text>
<text x="331.3" y="238.1">D401</text>
<text x="302.4" y="244.7">1k</text>
<text x="325.8" y="245.7">RB520CM-30T2R</text>
<text x="357.8" y="240.8">VBUS_DETECT</text>
<text x="375.8" y="241.9">[4]</text>
<text x="364.8" y="247.5">VCC_3V3_SC</text>
<text x="284.5" y="254.6">[4,16]</text>
<text x="294.6" y="253.5">CLK_SEL</text>
<text x="324.1" y="253.4">R408</text>
<text x="339.3" y="253.4">1k</text>
<text x="281.7" y="259.7">[4,11,21]</text>
<text x="281.7" y="262.2">[4,11,15]</text>
<text x="294.6" y="258.5">VMON_SEL_SCMODE0#</text>
<text x="294.6" y="261.1">IOE_SEL_SCMODE1#</text>
<text x="324.1" y="258.4">R409</text>
<text x="324.1" y="261">R410</text>
<text x="339.3" y="258.4">10k</text>
<text x="339.3" y="261">10k</text>
</g>
</svg>
